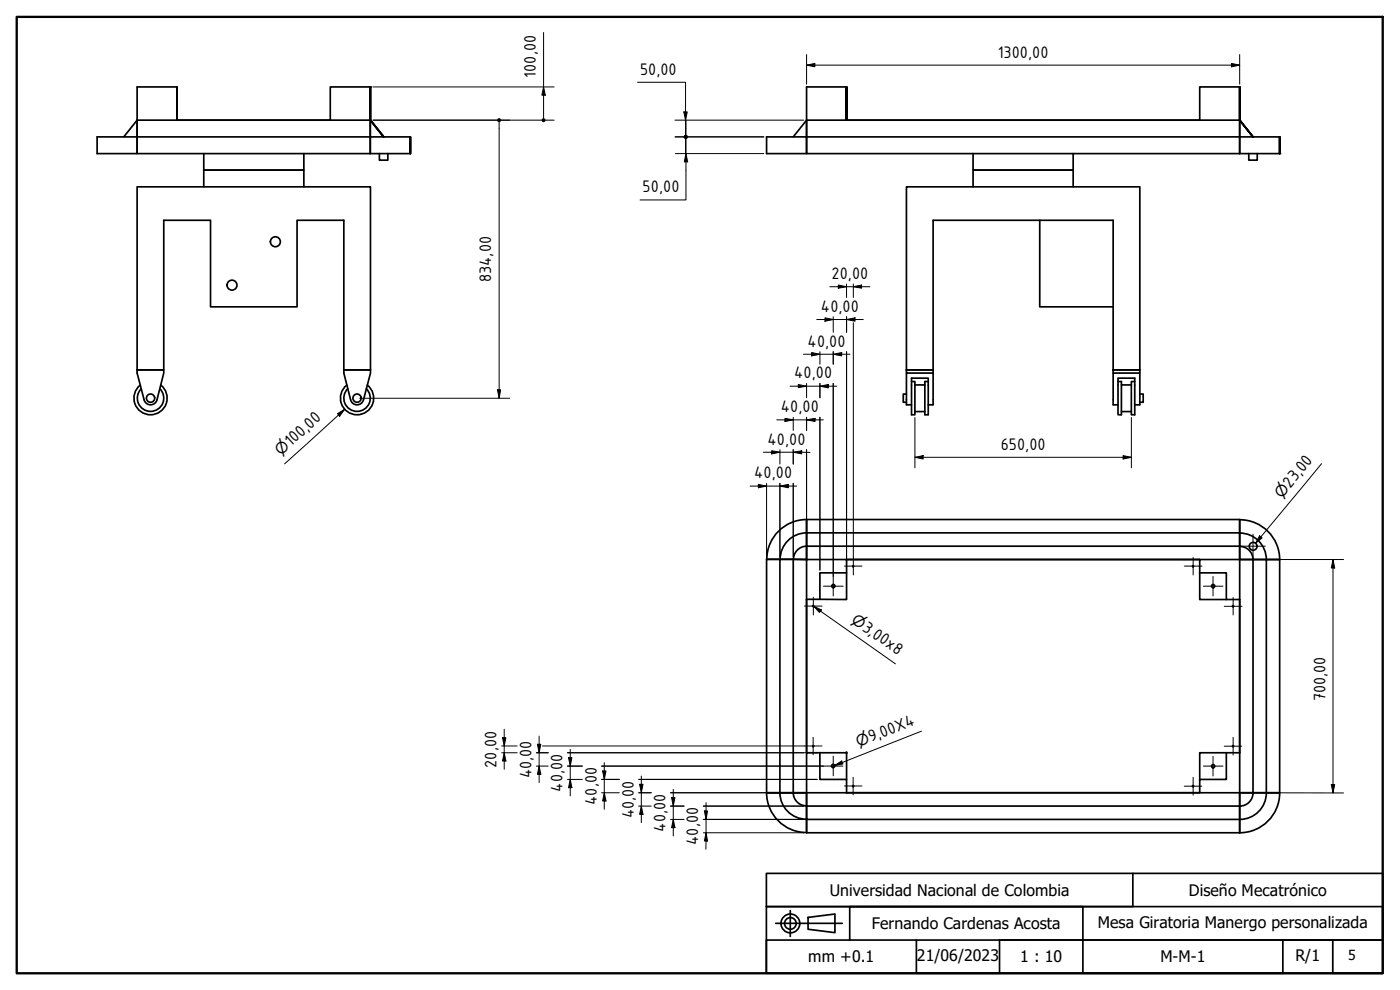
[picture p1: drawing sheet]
<svg xmlns="http://www.w3.org/2000/svg" width="420mm" height="297mm" viewBox="0 0 420 297" stroke-linecap="round" stroke-linejoin="round" font-family="sans-serif">
<!-- layer: Visible (ISO) -->
<g fill="none" stroke="#000" stroke-width=".51">
<path d="M41.1 36.1h70v5h-70zM41.1 36.1l-4 5M53.1 26.1v10v-10h-12v15M53.1 26.1v10zM111.1 26.1l.1 10 4 5-4.1-5 4 5-4-5v10h-70v-5M111.1 26.1h-12v10h-46M111.1 26.1v10l.1-10M111.1 26.1v10M242.1 36.1h129.9v5h-129.9zM242.1 36.1l-4 5M254.1 26.1v10v-10v10v-10h-12v15M372 26.1h-12v10h-105.9"/>
<path d="M372 26.1v10M372 26.1v10zM372 36.1l4 5zM372 36.1l4 5-4-5v10h-129.9v-5M29.1 41.1h12v5h-12zM41.1 56.1h70.1v54.9h-8v-44.9h-14v26h-26v-26h-14.1v44.9h-8zM61.2 56.1v-5.1h30v5.1M61.2 46.1v4.9h30v-4.9M111.1 41.1h12v5h-12zM113.9 46.1v2h2.5v-2M123.1 41.1l.1 5zM123.2 41.1v5"/>
<path d="M230.1 41.1h12v5h-12zM272 56.1h70.1v54.9h-8v-44.9h-54.1v44.9h-8zM292 56.1v-5.1h30.1v5.1M292 46.1v4.9h30.1v-4.9M372 41.1h12v5h-12zM374.8 46.1v2h2.5v-2M384 41.1v5zM384 41.1v5M312 66.1v26h22.1M41.1 111h8v.9l-2 8a2 2 0 0 1-1.9 1.6 2 2 0 0 1-2-1.5l-2.1-8.1zM42.1 115.5a5 5 0 0 0-.6 7.3 5 5 0 0 0 7.3 0 5 5 0 0 0-.5-7.3M42.4 116.6a4 4 0 0 0 0 5.7 4 4 0 0 0 5.6 0 4 4 0 0 0 0-5.7"/>
<path d="M103.2 111h8v.9l-2.1 8a1.99 1.99 0 0 1-1.9 1.6 1.99 1.99 0 0 1-2-1.6l-2-8zM104.1 115.5a5 5 0 0 0-.6 7.3 5 5 0 0 0 7.3 0 5 5 0 0 0-.6-7.3M104.4 116.6a4 4 0 0 0-.1 5.7 4 4 0 0 0 5.7 0 4 4 0 0 0-.1-5.7M272 111h8v.9h-8zM272 118.2h-.9v2.5h.9M272 111.9v9.6h1.6M273.6 114.5h1v9.9h-1v-10.9h5v10.9h-1v-9.9h1M274.6 115.5h3M280 111.9v9.6h-1.4M334.1 111h8v.9h-8zM334.1 111.9v9.6h1.4M335.5 114.5h1v9.9h-1v-10.9h5.1v10.9h-1.1v-9.9h1.1"/>
<path d="M336.5 115.5h3M342.1 111.9v9.6h-1.5M342.1 118.2h1v2.5h-1M274.6 123.5h3M336.5 123.5h3M242.1 155.9v12l-4-.1v70.1h-4a8 8 0 0 0 7.9 7.9M242.1 159.9v4h129.9v4h12M242.1 155.9v4h129.9v4M242.1 155.9h129.9v4M242.1 159.9a8.1 8.1 0 0 0-8 7.9h-4v70.1M242.1 155.9a12 12 0 0 0-12 11.9M372.1 159.9a8 8 0 0 1 7.9 8h-4v70h-4v12"/>
<path d="M230.1 167.8h8M238.1 167.8h-4v70.1h-4M242.1 179.8v-11.9h12v4h-8v7.9M242.1 163.9v4l-4-.1M242.1 179.8v46.1M242.1 179.8h4M242.1 163.9a4 4 0 0 0-4 3.9M254.1 171.9v8l-8-.1M254.1 167.9h105.9M360 171.9v8h8M360 167.9h12v12h-4v-8h-8zM372 163.9l.1-8a12 12 0 0 1 11.9 12"/>
<path d="M372 163.9v4h4a4 4 0 0 0-3.9-4M372 179.9v46M384 167.9h-4v70h-4M384 167.9v70h-4M230.1 237.8a12 12 0 0 0 11.9 12M230.1 237.9h12v4h129.9v4a8 8 0 0 0 8-8M242.1 225.9h4v8h8v4h-12zM246.1 225.9l8 .1M253.9 225.8l.2-.1-.1 .3M254.1 226v7.9M254.1 237.9h105.9M368 225.9h-8v8"/>
<path d="M368 225.9v8h-8v4h12v-12M368 225.9h4M376 237.9h-4l.1 4a4 4 0 0 0 3.9-4M376 237.9h8M384 237.9a12 12 0 0 1-11.9 12M242 241.8a4 4 0 0 1-3.9-4l4 .1v4M242.1 241.9v4h129.9v4M242.1 245.9v4h129.9M242.1 241.9v8"/>
<circle cx="82.6" cy="72.5" r="1.49"/>
<circle cx="69.6" cy="85.6" r="1.49"/>
<circle cx="45.2" cy="119.5" r="1.24"/>
<circle cx="107.2" cy="119.5" r="1.24"/>
<circle cx="250.1" cy="175.8" r=".48"/>
<circle cx="256.1" cy="169.9" r=".16"/>
<circle cx="358" cy="169.9" r=".16"/>
<circle cx="364.1" cy="175.8" r=".48"/>
<circle cx="376.1" cy="163.9" r="1.17"/>
<circle cx="244.1" cy="181.8" r=".16"/>
<circle cx="370" cy="181.9" r=".16"/>
<circle cx="244.1" cy="223.9" r=".16"/>
<circle cx="250" cy="229.8" r=".48"/>
<circle cx="256.1" cy="235.9" r=".16"/>
<circle cx="358" cy="235.9" r=".16"/>
<circle cx="364.1" cy="229.9" r=".48"/>
<circle cx="370" cy="223.9" r=".16"/>
</g>
<g fill="#000">
<circle cx="111.2" cy="26.1" r=".25"/>
<circle cx="384" cy="46.1" r=".25"/>
</g>
<!-- layer: Border (ISO) -->
<path d="M5 5.1h410v286.9h-410z" fill="none" stroke="#000" stroke-width=".7"/>
<!-- layer: Title (ISO) -->
<g fill="none" stroke="#000" stroke-width=".51">
<path d="M230 262.1h185v29.9h-185zM232.8 277h20M237.2 273.2v7.8M242.5 275.3l8.1-1.1v5.6l-8.1-1zM340 262.1v9.9h-110h185v10.1h-185v9.9M255 282.1v-10.1h70v10.1h90M275 282.1v9.9h25v-9.9h25v9.9h60v-9.9h15v9.9h15"/>
<circle cx="237.2" cy="277.1" r="2.83"/>
<circle cx="237.2" cy="277.1" r="1.75"/>
</g>
<!-- layer: Dimension (ISO) -->
<g fill="none" stroke="#000" stroke-width=".3">
<path d="M163.1 9.8v25.6M242.1 19.5l2.4-.5v1.1zM242.1 16.4v8.9M242.1 19.5h129.9M369.6 19l2.4 .5-2.4 .6zM372 16.4v8.9M112 36.1h54.3M112 26.1h54.3M149.8 36.7v82.8M163.1 26.1l.5 2.5h-1zM191.3 24.7h14.4v16.4M202.6 36.1h38.6"/>
<path d="M205.2 33.6h1l-.5 2.5zM205.9 36.1v4.3M202.6 41.1h26.6M202.7 46.1h26.5M205.7 41.7v4.4M205.9 46.1l.5 2.5h-1zM205.9 41.1v18.9h-13.8M245.1 95.9h14M247.6 95.4l2.5 .5-2.5 .5zM249 86h12M250.1 95v4.7M251.6 85.5l2.5 .5-2.5 .5z"/>
<path d="M254.1 95.9l2.5-.5v1zM254.1 85.2v4.1M254.1 95v4.7M256.1 86l2.5-.5v1zM256.1 85.2v4.1M256.1 96.8v70.4M107.9 119.5h45.1M149.3 117h.9l-.4 2.5zM237.1 115.9h14M239.6 115.4l2.5 .5-2.5 .4zM241.1 106.3h14M242.1 115v4.4"/>
<path d="M243.6 105.8l2.5 .5-2.5 .5zM246.1 115.9l2.5-.5v1zM246.1 105.5v3.8M246.1 115v4.4M250.1 106.3l2.5-.5v1zM250.1 105.5v3.8M250.1 115v57.9M254.1 105.5v64.2M101.3 124.1l2.1-1.3-1.5 2.1zM103.4 122.8l-18 16.4M229.1 135.7h14M231.6 135.2l2.5 .5-2.5 .5z"/>
<path d="M233.1 126h14M234.1 134.9v4.3M235.6 125.5l2.5 .5-2.5 .5zM238.1 135.7l2.5-.5v1zM238.1 125.2v3.9M238.1 134.9v4.3M242.1 126l2.5-.5v1zM242.1 125.2v3.9M242.1 134.9v32.2M246.1 125.2v45.9M274.6 137.2l2.5-.5v1zM274.6 137.2h64.9"/>
<path d="M274.6 125.3v15.1M337.1 136.7l2.4 .5-2.4 .5zM339.5 125.3v15.1M396.6 139.1l-19.8 23.9M225.1 145.8h14M227.6 145.3l2.5 .5-2.5 .6zM230.1 145v22.1M234.1 145.8l2.5-.5v1.1zM234.1 145v22.1M238.1 145v22.1M254.1 170v1.1M372.9 167.9h30.3"/>
<path d="M378 160.8l.8 .6-2 1.6zM400 167.9l.6 2.5h-1.1zM400 167.9v70M244.2 181.9l2.3 1.1-.6 .8zM244.2 181.9l24.5 17.3M151.3 218.8v12M276.5 219.4l-26 10.3M150.6 225.9h4.6M150.6 223.8h4.6M150.8 221.3h1l-.5 2.5zM151.3 225.9l.5 2.4h-1zM161 225.9h3.5"/>
<path d="M161 229.9h3.5M161.3 223.3h1l-.5 2.6zM161.8 229.9l.5 2.4h-1zM161.8 220.8v14M162.8 223.8h78.6M170.3 225.9h73.7M170.3 229.9h4.5M170.3 233.9h4.5M170.6 227.3h1l-.5 2.6zM171.1 233.9l.5 2.4h-1zM171.1 224.8v14M180.5 229.9h66.6"/>
<path d="M180.5 233.9h5.4M180.5 237.9h5.4M180.8 231.3h1.1l-.5 2.6zM181.4 237.9l.5 2.4h-1.1zM181.4 228.8v14M191.7 233.9h53.5M191.7 237.9h3.8M192 235.3h1l-.5 2.6zM192.5 232.8v14M201.2 237.9h40M201.5 239.3h1.1l-.5 2.6zM202.1 236.8v14"/>
<path d="M244.2 225.9h1M250.5 229.7l2.1-1.4 .4 .9zM372.9 237.9h30.3M399.5 235.4h1.1l-.6 2.5zM191.6 241.9h3.9M192.5 241.9l.5 2.4h-1zM201.2 241.9h4.1M201.2 245.9h4.1M202.1 245.9l.5 2.4h-1.1zM211.1 241.9h30.1M211.1 245.9h30.1M211.1 249.9h30.1"/>
<path d="M211.4 243.3h.9l-.4 2.6zM211.9 249.9l.4 2.4h-.9zM211.9 240.8l-.1 14"/>
</g>
<g fill="#000">
<path d="M242.1 19.5l2.4-.5v1.1z" fill-rule="evenodd"/>
<path d="M163.1 26.1l.5 2.5h-1z" fill-rule="evenodd"/>
<path d="M205.2 33.6h1l-.5 2.5z" fill-rule="evenodd"/>
<path d="M369.6 19l2.4 .5-2.4 .6z" fill-rule="evenodd"/>
<path d="M205.9 46.1l.5 2.5h-1z" fill-rule="evenodd"/>
<path d="M247.6 95.4l2.5 .5-2.5 .5z" fill-rule="evenodd"/>
<path d="M251.6 85.5l2.5 .5-2.5 .5z" fill-rule="evenodd"/>
<path d="M254.1 95.9l2.5-.5v1z" fill-rule="evenodd"/>
<path d="M256.1 86l2.5-.5v1z" fill-rule="evenodd"/>
<path d="M149.3 117h.9l-.4 2.5z" fill-rule="evenodd"/>
<path d="M239.6 115.4l2.5 .5-2.5 .4z" fill-rule="evenodd"/>
<path d="M243.6 105.8l2.5 .5-2.5 .5z" fill-rule="evenodd"/>
<path d="M246.1 115.9l2.5-.5v1z" fill-rule="evenodd"/>
<path d="M250.1 106.3l2.5-.5v1z" fill-rule="evenodd"/>
<path d="M101.3 124.1l2.1-1.3-1.5 2.1z" fill-rule="evenodd"/>
<path d="M231.6 135.2l2.5 .5-2.5 .5z" fill-rule="evenodd"/>
<path d="M235.6 125.5l2.5 .5-2.5 .5z" fill-rule="evenodd"/>
<path d="M238.1 135.7l2.5-.5v1z" fill-rule="evenodd"/>
<path d="M242.1 126l2.5-.5v1z" fill-rule="evenodd"/>
<path d="M274.6 137.2l2.5-.5v1z" fill-rule="evenodd"/>
<path d="M337.1 136.7l2.4 .5-2.4 .5z" fill-rule="evenodd"/>
<path d="M227.6 145.3l2.5 .5-2.5 .6z" fill-rule="evenodd"/>
<path d="M234.1 145.8l2.5-.5v1.1z" fill-rule="evenodd"/>
<path d="M378 160.8l.8 .6-2 1.6z" fill-rule="evenodd"/>
<path d="M400 167.9l.6 2.5h-1.1z" fill-rule="evenodd"/>
<path d="M244.2 181.9l2.3 1.1-.6 .8z" fill-rule="evenodd"/>
<path d="M150.8 221.3h1l-.5 2.5z" fill-rule="evenodd"/>
<path d="M151.3 225.9l.5 2.4h-1z" fill-rule="evenodd"/>
<path d="M161.3 223.3h1l-.5 2.6z" fill-rule="evenodd"/>
<path d="M161.8 229.9l.5 2.4h-1z" fill-rule="evenodd"/>
<path d="M170.6 227.3h1l-.5 2.6z" fill-rule="evenodd"/>
<path d="M171.1 233.9l.5 2.4h-1z" fill-rule="evenodd"/>
<path d="M180.8 231.3h1.1l-.5 2.6z" fill-rule="evenodd"/>
<path d="M192 235.3h1l-.5 2.6z" fill-rule="evenodd"/>
<path d="M201.5 239.3h1.1l-.5 2.6z" fill-rule="evenodd"/>
<path d="M250.5 229.7l2.1-1.4 .4 .9z" fill-rule="evenodd"/>
<path d="M399.5 235.4h1.1l-.6 2.5z" fill-rule="evenodd"/>
<path d="M181.4 237.9l.5 2.4h-1.1z" fill-rule="evenodd"/>
<path d="M192.5 241.9l.5 2.4h-1z" fill-rule="evenodd"/>
<path d="M202.1 245.9l.5 2.4h-1.1z" fill-rule="evenodd"/>
<path d="M211.4 243.3h.9l-.4 2.6z" fill-rule="evenodd"/>
<path d="M211.9 249.9l.4 2.4h-.9z" fill-rule="evenodd"/>
<circle cx="149.8" cy="36.1" r=".63"/>
<circle cx="163.1" cy="36.1" r=".63"/>
<circle cx="205.7" cy="41.1" r=".63"/>
<circle cx="205.9" cy="41.1" r=".63"/>
</g>
<!-- layer: Center Mark (ISO) -->
<g fill="none" stroke="#000" stroke-width=".3">
<path d="M244.1 179.2v5.3M247.1 175.9h5.9M250.1 172.9v5.9M253.4 169.8h5.3M256.1 167.2v5.3M355.4 169.8h5.3M358.1 167.2v5.3M361.1 175.9h5.9M364 173v5.8M370.1 179.2v5.3M372.4 163.9h7.3M376 160.3v7.3"/>
<path d="M241.4 181.8h5.3M367.4 181.9h5.3M241.4 223.8h5.3M244 221.2v5.3M247.1 229.9h5.9M250.1 226.9v5.9M253.4 235.8h5.3M256 233.2v5.3M355.4 235.9h5.3M358.1 233.2v5.4M361.1 229.9h5.9M364 226.9v5.9"/>
<path d="M367.4 223.9h5.3M370.1 221.2v5.4"/>
</g>
<g font-size="5.4">
<text x="299.5" y="17.3">1300,00</text>
<text x="160.8" y="23.3" transform="rotate(-90 160.8 23.3)">100,00</text>
<text x="192.1" y="22.4">50,00</text>
<text x="192.8" y="57.7">50,00</text>
<text x="249.6" y="83.7">20,00</text>
<text x="147.4" y="84.7" transform="rotate(-90 147.4 84.7)">834,00</text>
<text x="246.4" y="93.5">40,00</text>
<text x="242.4" y="104">40,00</text>
<text x="238.4" y="113.5">40,00</text>
<text x="234.4" y="123.7">40,00</text>
<text x="87.2" y="134.2" transform="rotate(-42 87.2 134.2)">100,00</text>
<text x="230.4" y="133.4">40,00</text>
<text x="300.4" y="134.9">650,00</text>
<text x="226.4" y="143.6">40,00</text>
<text x="387.2" y="146.7" transform="rotate(-50 387.2 146.7)">23,00</text>
<text x="258.5" y="189" transform="rotate(35 258.5 189)">3,00x8</text>
<text x="397.8" y="210.4" transform="rotate(-90 397.8 210.4)">700,00</text>
<text x="261.4" y="222.7" transform="rotate(-22 261.4 222.7)">9,00X4</text>
<text x="149" y="230.4" transform="rotate(-90 149 230.4)">20,00</text>
<text x="159.5" y="233.5" transform="rotate(-90 159.5 233.5)">40,00</text>
<text x="168.8" y="237.5" transform="rotate(-90 168.8 237.5)">40,00</text>
<text x="179.1" y="241.5" transform="rotate(-90 179.1 241.5)">40,00</text>
<text x="190.2" y="245.5" transform="rotate(-90 190.2 245.5)">40,00</text>
<text x="199.8" y="249.5" transform="rotate(-90 199.8 249.5)">40,00</text>
<text x="209.5" y="253.5" transform="rotate(-90 209.5 253.5)">40,00</text>
</g>
<g font-size="4.8">
<text x="249" y="268.8">Universidad Nacional de Colombia</text>
<text x="356.8" y="269">Diseño Mecatrónico</text>
<text x="261.7" y="278.8">Fernando Cardenas Acosta</text>
<text x="329.5" y="278.4">Mesa Giratoria Manergo personalizada</text>
<text x="242.6" y="288.8">mm +0.1</text>
<text x="275.1" y="288.5">21/06/2023</text>
<text x="306.2" y="288.8">1 : 10</text>
<text x="348.2" y="288.8">M-M-1</text>
<text x="388.7" y="288.5">R/1</text>
</g>
<g font-size="4.6">
<text x="84.3" y="136.8" transform="rotate(-42 84.3 136.8)">⌀</text>
<text x="384.7" y="149.7" transform="rotate(-50 384.7 149.7)">⌀</text>
<text x="255.3" y="186.7" transform="rotate(35 255.3 186.7)">⌀</text>
<text x="257.7" y="224.1" transform="rotate(-22 257.7 224.1)">⌀</text>
</g>
<text font-size="4.2" x="404.6" y="288.1">5</text>
</svg>
